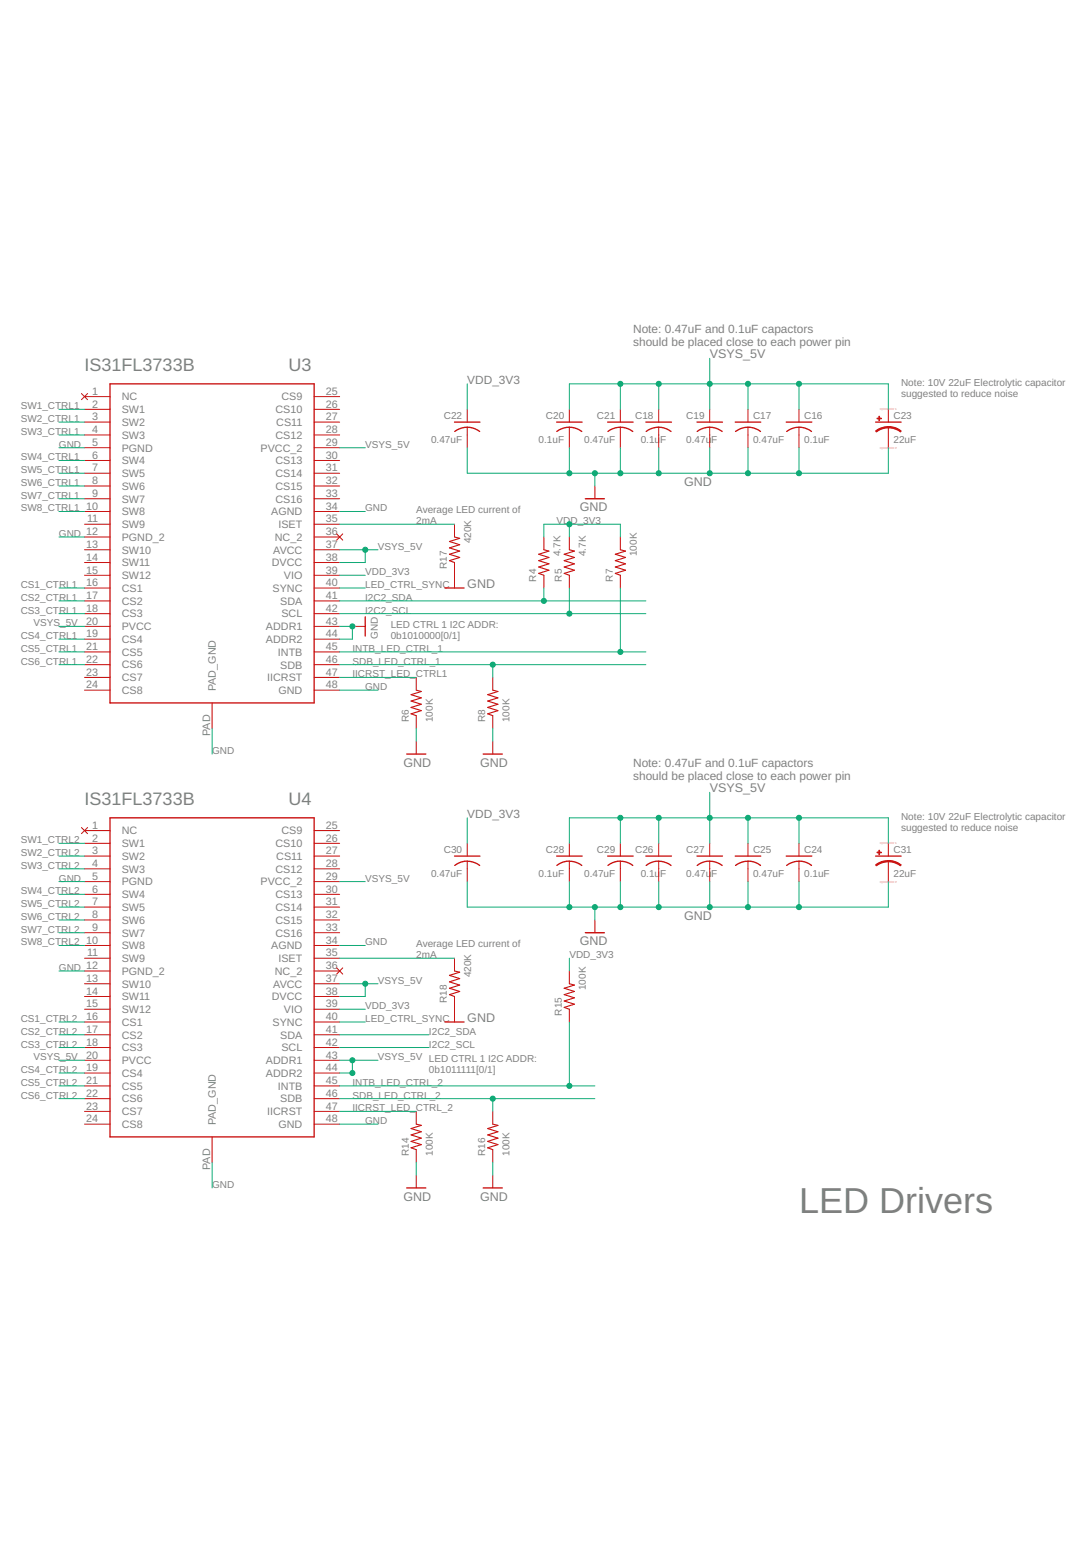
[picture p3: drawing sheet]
<svg xmlns="http://www.w3.org/2000/svg" width="210mm" height="297mm" viewBox="0 0 210 297" stroke-linecap="round" stroke-linejoin="round" font-family="sans-serif">
<g fill="none" stroke="#c90d0c" stroke-width=".25">
<path d="M21.2 73.9h39.3v61.4h-39.3zM87.5 81.3h4.9M90 82.2l-1 .2-1.4 .7M90 82.3l1 .1 1.4 .7M107.2 81.3h4.9M109.6 82.2l-1 .2-1.4 .7M109.6 82.3l1.1 .1 1.3 .7M112.7 96h3.7M117 81.3h4.9M119.5 82.2l-1.1 .2-1.3 .7M119.5 82.3l1 .1 1.4 .7M124.4 81.3h4.9"/>
<path d="M126.9 82.2l-1.1 .2-1.4 .7M126.9 82.3l.9 .1 1.4 .7M134.2 81.3h4.9M136.7 82.2l-1.1 .2-1.3 .7M136.7 82.3l1 .1 1.4 .7M141.6 81.3h4.9M144 82.2l1.1 .2 1.4 .7M144 82.3l-1 .1-1.4 .7M151.4 81.3h4.9M153.9 82.2l1 .2 1.4 .7M153.9 82.3l-1 .1-1.4 .7M168.6 81.3h4.9"/>
<path d="M70.3 118.7v3.7M85.7 113.2h3.7M21.2 157.4h39.3v61.5h-39.3zM78.3 145.2h3.7M93 145.2h3.7M87.5 164.8h4.9M90 165.8l-1 .1-1.4 .7M90 165.8l1 .1 1.4 .7M107.2 164.8h4.9M109.6 165.8l-1 .1-1.4 .7M109.6 165.8l1.1 .1 1.3 .7M112.7 179.6h3.7"/>
<path d="M117 164.8h4.9M119.5 165.8l-1.1 .1-1.3 .7M119.5 165.8l1 .1 1.4 .7M124.4 164.8h4.9M126.9 165.8l-1.1 .1-1.4 .7M126.9 165.8l.9 .1 1.4 .7M134.2 164.8h4.9M136.7 165.8l-1.1 .1-1.3 .7M136.7 165.8l1 .1 1.4 .7M141.6 164.8h4.9M144 165.8l1.1 .1 1.4 .7M144 165.8l-1 .1-1.4 .7"/>
<path d="M151.4 164.8h4.9M153.9 165.8l1 .1 1.4 .7M153.9 165.8l-1 .1-1.4 .7M168.6 164.8h4.9M85.7 196.7h3.7M78.3 228.7h3.7M93 228.7h3.7"/>
</g>
<g fill="none" stroke="#c90d0c" stroke-width=".19">
<path d="M15.7 75.8l1.2 1.1M16.3 76.3h4.9M16.3 78.8h4.9M16.9 75.8l-1.2 1.1M60.5 76.3h4.9M60.5 78.8h4.9M90 78.8v2.5M109.6 78.8v2.5M119.5 78.8v2.5M126.9 78.8v2.5M136.7 78.8v2.5M144 78.8v2.5"/>
<path d="M153.9 78.8v2.5M171.1 78.8v2.5M16.3 81.3h4.9M16.3 83.7h4.9M16.3 86.2h4.9M16.3 88.6h4.9M16.3 91.1h4.9M16.3 93.6h4.9M16.3 96h4.9M16.3 98.5h4.9M60.5 81.3h4.9M60.5 83.7h4.9"/>
<path d="M60.5 86.2h4.9M60.5 88.6h4.9M60.5 91.1h4.9M60.5 93.6h4.9M60.5 96h4.9M60.5 98.5h4.9M90 82.3v3.9M109.6 82.3v3.9M114.6 93.6v2.4M119.5 82.3v3.9M126.9 82.3v3.9M136.7 82.3v3.9"/>
<path d="M144 82.3v3.9M153.9 82.3v3.9M171.1 82.3v3.9M16.3 100.9h4.9M16.3 103.4h4.9M16.3 105.8h4.9M16.3 108.3h4.9M16.3 110.7h4.9M16.3 113.2h4.9M16.3 115.7h4.9M16.3 118.1h4.9M60.5 100.9h4.9"/>
<path d="M60.5 103.4h4.9M60.5 105.8h4.9M60.5 108.3h4.9M60.5 110.7h4.9M60.5 113.2h4.9M60.5 115.7h4.9M60.5 118.1h4.9M64.8 102.8l1.2 1.2M66 102.8l-1.2 1.2M87.5 100.9v2.5M87.5 108.3v4.9M104.7 103.4v2.4"/>
<path d="M104.7 110.7v2.5M109.6 103.4v2.4M109.6 110.7v2.5M119.5 103.4v2.4M119.5 110.7v2.5M16.3 120.6h4.9M16.3 123h4.9M16.3 125.5h4.9M16.3 128h4.9M16.3 130.4h4.9M16.3 132.9h4.9M40.9 135.3v4.9"/>
<path d="M60.5 120.6h4.9M60.5 123h4.9M60.5 125.5h4.9M60.5 128h4.9M60.5 130.4h4.9M60.5 132.9h4.9M67.9 120.6h2.4M80.2 130.4v2.5M80.2 137.8v2.4M94.9 130.4v2.5M94.9 137.8v2.4M15.7 159.3l1.2 1.2"/>
<path d="M16.3 159.9h4.9M16.9 159.3l-1.2 1.2M60.5 159.9h4.9M80.2 142.7v2.5M94.9 142.7v2.5M16.3 162.3h4.9M16.3 164.8h4.9M16.3 167.3h4.9M16.3 169.7h4.9M16.3 172.2h4.9M16.3 174.6h4.9M16.3 177.1h4.9"/>
<path d="M16.3 179.6h4.9M60.5 162.3h4.9M60.5 164.8h4.9M60.5 167.3h4.9M60.5 169.7h4.9M60.5 172.2h4.9M60.5 174.6h4.9M60.5 177.1h4.9M60.5 179.6h4.9M90 162.3v2.5M90 165.8v3.9M109.6 162.3v2.5"/>
<path d="M109.6 165.8v3.9M114.6 177.1v2.5M119.5 162.3v2.5M119.5 165.8v3.9M126.9 162.3v2.5M126.9 165.8v3.9M136.7 162.3v2.5M136.7 165.8v3.9M144 162.3v2.5M144 165.8v3.9M153.9 162.3v2.5M153.9 165.8v3.9"/>
<path d="M171.1 162.3v2.5M171.1 165.8v3.9M16.3 182h4.9M16.3 184.5h4.9M16.3 186.9h4.9M16.3 189.4h4.9M16.3 191.8h4.9M16.3 194.3h4.9M16.3 196.7h4.9M16.3 199.2h4.9M60.5 182h4.9M60.5 184.5h4.9"/>
<path d="M60.5 186.9h4.9M60.5 189.4h4.9M60.5 191.8h4.9M60.5 194.3h4.9M60.5 196.7h4.9M60.5 199.2h4.9M64.8 186.3l1.2 1.2M66 186.3l-1.2 1.2M87.5 184.5v2.4M87.5 191.8v4.9M109.6 186.9v2.5M109.6 194.3v2.4"/>
<path d="M16.3 201.7h4.9M16.3 204.1h4.9M16.3 206.6h4.9M16.3 209h4.9M16.3 211.5h4.9M16.3 214h4.9M16.3 216.4h4.9M40.9 218.9v4.9M60.5 201.7h4.9M60.5 204.1h4.9M60.5 206.6h4.9M60.5 209h4.9"/>
<path d="M60.5 211.5h4.9M60.5 214h4.9M60.5 216.4h4.9M80.2 214v2.4M94.9 214v2.4M80.2 221.3v2.5M80.2 226.2v2.5M94.9 221.3v2.5M94.9 226.2v2.5"/>
</g>
<path d="M87.5 103.4l1 .2-1.9 .6 1.9 .7-1.9 .6 1.9 .6-1.9 .6 1.9 .6-1.9 .6 .9 .4M104.7 105.8l1 .3-2 .6 2 .6-2 .6 2 .6-2 .7 2 .6-2 .6 1 .3M109.6 105.8l1 .3-2 .6 2 .6-2 .6 2 .6-2 .7 2 .6-2 .6 1 .3M119.5 105.8l1 .3-2 .6 2 .6-2 .6 2 .6-2 .7 2 .6-2 .6 1 .3M80.2 132.9l.9 .2-1.9 .6 1.9 .6-1.9 .7 1.9 .6-1.9 .6 1.9 .6-1.9 .6 1 .4M94.9 132.9l1 .2-2 .6 2 .6-2 .7 2 .6-2 .6 2 .6-2 .6 1 .4M87.5 186.9l1 .3-1.9 .6 1.9 .6-1.9 .6 1.9 .6-1.9 .6 1.9 .7-1.9 .6 .9 .3M109.6 189.4l1 .2-2 .6 2 .7-2 .6 2 .6-2 .6 2 .6-2 .6 1 .4M80.2 216.4l.9 .2-1.9 .7 1.9 .6-1.9 .6 1.9 .6-1.9 .6 1.9 .6-1.9 .7 1 .3M94.9 216.4l1 .2-2 .7 2 .6-2 .6 2 .6-2 .6 2 .6-2 .7 1 .3" fill="none" stroke="#c90d0c" stroke-width=".21"/>
<g fill="#c90d0c" stroke="#c90d0c" stroke-width=".19">
<path d="M171.1 82.1l1.3 .2 1.1 .7-.1 .2-1.3-.7-1-.1z" fill-rule="evenodd"/>
<path d="M168.6 83l1.2-.7 1.3-.2v.3l-1.5 .3-.8 .5z" fill-rule="evenodd"/>
<path d="M171.1 165.7l1.3 .2 1.1 .6-.1 .2-1.3-.7-1-.1z" fill-rule="evenodd"/>
<path d="M168.6 166.5l1.2-.6 1.3-.2v.2l-1 .1-1.3 .7z" fill-rule="evenodd"/>
</g>
<g fill="#c90d0c" stroke="#c90d0c" stroke-width=".19">
<path d="M168.9 80.5h.8v.1h-.8z"/>
<path d="M169.2 80.1h.2v.9h-.2z"/>
<path d="M168.9 164h.8v.2h-.8z"/>
<path d="M169.2 163.7h.2v.8h-.2z"/>
</g>
<g fill="none" stroke="#0dab76" stroke-width=".19">
<path d="M11.3 78.8h5M90 73.9v4.9M109.6 78.8v-4.9h61.5v4.9M119.5 73.9v4.9M126.9 73.9v4.9M136.7 69v9.8M144 73.9v4.9M153.9 73.9v4.9M11.3 98.5h5M11.3 86.2h5M11.3 91.1h5M11.3 81.3h5"/>
<path d="M11.3 83.7h5M11.3 88.6h5M11.3 93.6h5M11.3 96h5M65.4 98.5h4.9M65.4 86.2h4.9M90 86.2v4.9h81.1v-4.9M109.6 86.2v4.9M114.6 91.1v2.5M119.5 86.2v4.9M126.9 86.2v4.9M136.7 86.2v4.9"/>
<path d="M144 86.2v4.9M153.9 86.2v4.9M11.3 103.4h5M11.3 115.7h5M11.3 113.2h5M11.3 118.1h5M65.4 105.8h7.4M65.4 100.9h22.1M65.4 110.7h4.9M65.4 115.7h59M65.4 113.2h4.9M65.4 118.1h59"/>
<path d="M70.3 105.8v2.5h-4.9M104.7 103.4v-2.5h14.8v2.5M104.7 113.2v2.5M109.6 100.9v2.5M109.6 113.2v4.9M119.5 113.2v12.3M11.3 120.6h5M11.3 123h5M11.3 125.5h5M11.3 128h5M65.4 132.9h7.4M65.4 120.6h2.5v2.4h-2.5"/>
<path d="M65.4 125.5h59M65.4 130.4h14.8M65.4 128h59M94.9 128v2.4M40.9 140.2v5M80.2 140.2v2.5M90 157.4v4.9M94.9 140.2v2.5M119.5 157.4v4.9M126.9 157.4v4.9M136.7 152.5v9.8M144 157.4v4.9"/>
<path d="M153.9 157.4v4.9M11.3 169.7h5M11.3 174.6h5M11.3 162.3h5M11.3 164.8h5M11.3 167.3h5M11.3 172.2h5M11.3 177.1h5M11.3 179.6h5M65.4 169.7h4.9M90 169.7v4.9h81.1v-4.9M109.6 162.3v-4.9h61.5v4.9"/>
<path d="M109.6 169.7v4.9M114.6 174.6v2.5M119.5 169.7v4.9M126.9 169.7v4.9M136.7 169.7v4.9M144 169.7v4.9M153.9 169.7v4.9M11.3 182h5M11.3 186.9h5M11.3 199.2h5M11.3 196.7h5M65.4 182h4.9"/>
<path d="M65.4 189.4h7.4M65.4 194.3h4.9M65.4 199.2h17.2M65.4 196.7h4.9M65.4 184.5h22.1M70.3 189.4v2.4h-4.9M109.6 184.5v2.4M109.6 196.7v12.3M11.3 204.1h5M11.3 206.6h5M11.3 209h5M11.3 211.5h5"/>
<path d="M11.3 201.7h5M65.4 216.4h7.4M65.4 204.1h7.4M65.4 214h14.8M65.4 209h49.2M65.4 211.5h49.2M65.4 201.7h17.2M67.9 204.1v2.5h-2.5M94.9 211.5v2.5M40.9 223.8v4.9M80.2 223.8v2.4M94.9 223.8v2.4"/>
</g>
<g fill="#0dab76" stroke="#0dab76" stroke-width=".19">
<circle cx="109.6" cy="91.1" r=".49"/>
<circle cx="114.6" cy="91.1" r=".49"/>
<circle cx="119.5" cy="91.1" r=".49"/>
<circle cx="126.9" cy="91.1" r=".49"/>
<circle cx="136.7" cy="91.1" r=".49"/>
<circle cx="144" cy="91.1" r=".49"/>
<circle cx="153.9" cy="91.1" r=".49"/>
<circle cx="109.6" cy="174.6" r=".49"/>
<circle cx="114.6" cy="174.6" r=".49"/>
<circle cx="119.5" cy="174.6" r=".49"/>
<circle cx="126.9" cy="174.6" r=".49"/>
<circle cx="136.7" cy="174.6" r=".49"/>
<circle cx="153.9" cy="174.6" r=".49"/>
<circle cx="144" cy="174.6" r=".49"/>
<circle cx="67.9" cy="120.6" r=".49"/>
<circle cx="144" cy="73.9" r=".49"/>
<circle cx="136.7" cy="73.9" r=".49"/>
<circle cx="126.9" cy="73.9" r=".49"/>
<circle cx="119.5" cy="73.9" r=".49"/>
<circle cx="153.9" cy="73.9" r=".49"/>
<circle cx="70.3" cy="105.8" r=".49"/>
<circle cx="144" cy="157.4" r=".49"/>
<circle cx="136.7" cy="157.4" r=".49"/>
<circle cx="126.9" cy="157.4" r=".49"/>
<circle cx="119.5" cy="157.4" r=".49"/>
<circle cx="153.9" cy="157.4" r=".49"/>
<circle cx="70.3" cy="189.4" r=".49"/>
<circle cx="67.9" cy="206.6" r=".49"/>
<circle cx="67.9" cy="204.1" r=".49"/>
<circle cx="109.6" cy="100.9" r=".49"/>
<circle cx="119.5" cy="125.5" r=".49"/>
<circle cx="104.7" cy="115.7" r=".49"/>
<circle cx="94.9" cy="128" r=".49"/>
<circle cx="109.6" cy="209" r=".49"/>
<circle cx="94.9" cy="211.5" r=".49"/>
<circle cx="109.6" cy="118.1" r=".49"/>
</g>
<text font-size="6.9" fill="#808080" x="153.9" y="233.6">LED Drivers</text>
<g font-size="3.5" fill="#808080">
<text x="16.3" y="71.4">IS31FL3733B</text>
<text x="55.6" y="71.4">U3</text>
<text x="16.3" y="155">IS31FL3733B</text>
<text x="55.6" y="155">U4</text>
</g>
<g font-size="2.4" fill="#808080">
<text x="136.7" y="69">VSYS_5V</text>
<text x="131.8" y="93.6">GND</text>
<text x="111.7" y="98.5">GND</text>
<text x="90" y="113.2">GND</text>
<text x="77.7" y="147.6">GND</text>
<text x="92.4" y="147.6">GND</text>
<text x="136.7" y="152.5">VSYS_5V</text>
<text x="131.8" y="177.1">GND</text>
<text x="111.7" y="182">GND</text>
<text x="90" y="196.7">GND</text>
<text x="77.7" y="231.1">GND</text>
<text x="92.4" y="231.1">GND</text>
</g>
<g font-size="2.3" fill="#808080">
<text x="121.9" y="64.1">Note: 0.47uF and 0.1uF capactors</text>
<text x="121.9" y="66.5">should be placed close to each power pin</text>
<text x="90" y="73.9">VDD_3V3</text>
<text x="121.9" y="147.6">Note: 0.47uF and 0.1uF capactors</text>
<text x="121.9" y="150.1">should be placed close to each power pin</text>
<text x="90" y="157.4">VDD_3V3</text>
</g>
<g font-size="2.1" fill="#808080">
<text x="17.8" y="76">1</text>
<text x="23.4" y="77.1">NC</text>
<text x="54.2" y="77.1">CS9</text>
<text x="62.8" y="76">25</text>
<text x="17.8" y="78.5">2</text>
<text x="17.8" y="80.9">3</text>
<text x="17.8" y="83.4">4</text>
<text x="23.4" y="79.5">SW1</text>
<text x="23.4" y="82">SW2</text>
<text x="53.1" y="79.6">CS10</text>
<text x="53.2" y="82">CS11</text>
<text x="62.8" y="78.5">26</text>
<text x="62.8" y="80.9">27</text>
<text x="62.8" y="83.4">28</text>
<text x="17.8" y="85.8">5</text>
<text x="17.8" y="88.3">6</text>
<text x="23.4" y="84.5">SW3</text>
<text x="23.4" y="86.9">PGND</text>
<text x="23.4" y="89.4">SW4</text>
<text x="50.2" y="86.9">PVCC_2</text>
<text x="53.1" y="84.5">CS12</text>
<text x="53.1" y="89.4">CS13</text>
<text x="62.8" y="85.8">29</text>
<text x="62.8" y="88.3">30</text>
<text x="17.8" y="90.8">7</text>
<text x="17.8" y="93.2">8</text>
<text x="17.8" y="95.7">9</text>
<text x="23.4" y="91.8">SW5</text>
<text x="23.4" y="94.3">SW6</text>
<text x="53.1" y="91.8">CS14</text>
<text x="53.1" y="94.3">CS15</text>
<text x="62.8" y="90.8">31</text>
<text x="62.8" y="93.2">32</text>
<text x="62.8" y="95.7">33</text>
<text x="16.6" y="98.1">10</text>
<text x="16.8" y="100.6">11</text>
<text x="23.4" y="96.7">SW7</text>
<text x="23.4" y="99.2">SW8</text>
<text x="23.4" y="101.7">SW9</text>
<text x="52.2" y="99.2">AGND</text>
<text x="53.1" y="96.8">CS16</text>
<text x="53.6" y="101.7">ISET</text>
<text x="62.8" y="98.1">34</text>
<text x="62.8" y="100.6">35</text>
<text x="16.6" y="105.5">13</text>
<text x="16.6" y="108">14</text>
<text x="23.4" y="104.1">PGND_2</text>
<text x="23.4" y="106.6">SW10</text>
<text x="52.6" y="106.6">AVCC</text>
<text x="52.9" y="104.1">NC_2</text>
<text x="62.8" y="103">36</text>
<text x="62.8" y="105.5">37</text>
<text x="62.8" y="108">38</text>
<text x="16.6" y="110.4">15</text>
<text x="16.6" y="112.9">16</text>
<text x="23.4" y="109">SW11</text>
<text x="23.4" y="111.5">SW12</text>
<text x="23.4" y="113.9">CS1</text>
<text x="52.4" y="109">DVCC</text>
<text x="52.5" y="114">SYNC</text>
<text x="54.7" y="111.5">VIO</text>
<text x="62.8" y="110.4">39</text>
<text x="62.8" y="112.9">40</text>
<text x="16.6" y="115.3">17</text>
<text x="16.6" y="117.8">18</text>
<text x="23.4" y="116.4">CS2</text>
<text x="23.4" y="118.9">CS3</text>
<text x="54" y="116.4">SDA</text>
<text x="54.2" y="118.9">SCL</text>
<text x="62.8" y="115.3">41</text>
<text x="62.8" y="117.8">42</text>
<text x="16.6" y="120.2">20</text>
<text x="16.6" y="122.7">19</text>
<text x="16.6" y="125.2">21</text>
<text x="23.4" y="121.3">PVCC</text>
<text x="23.4" y="123.8">CS4</text>
<text x="51.2" y="121.3">ADDR1</text>
<text x="51.2" y="123.8">ADDR2</text>
<text x="62.8" y="120.2">43</text>
<text x="62.8" y="122.7">44</text>
<text x="62.8" y="125.2">45</text>
<text x="16.6" y="127.6">22</text>
<text x="16.6" y="130.1">23</text>
<text x="23.4" y="126.2">CS5</text>
<text x="23.4" y="128.7">CS6</text>
<text x="23.4" y="131.1">CS7</text>
<text x="51.4" y="131.2">IICRST</text>
<text x="53.5" y="126.2">INTB</text>
<text x="54" y="128.7">SDB</text>
<text x="62.8" y="127.6">46</text>
<text x="62.8" y="130.1">47</text>
<text x="16.6" y="132.5">24</text>
<text x="23.4" y="133.6">CS8</text>
<text x="41.6" y="133.1" transform="rotate(-90 41.6 133.1)">PAD_GND</text>
<text x="53.6" y="133.6">GND</text>
<text x="62.8" y="132.5">48</text>
<text x="40.5" y="141.7" transform="rotate(-90 40.5 141.7)">PAD</text>
<text x="17.8" y="159.5">1</text>
<text x="23.4" y="160.6">NC</text>
<text x="54.2" y="160.6">CS9</text>
<text x="62.8" y="159.5">25</text>
<text x="17.8" y="162">2</text>
<text x="17.8" y="164.5">3</text>
<text x="17.8" y="166.9">4</text>
<text x="23.4" y="163.1">SW1</text>
<text x="23.4" y="165.5">SW2</text>
<text x="53.1" y="163.1">CS10</text>
<text x="53.2" y="165.6">CS11</text>
<text x="62.8" y="162">26</text>
<text x="62.8" y="164.5">27</text>
<text x="62.8" y="166.9">28</text>
<text x="17.8" y="169.4">5</text>
<text x="17.8" y="171.8">6</text>
<text x="23.4" y="168">SW3</text>
<text x="23.4" y="170.5">PGND</text>
<text x="23.4" y="172.9">SW4</text>
<text x="50.2" y="170.5">PVCC_2</text>
<text x="53.1" y="168">CS12</text>
<text x="53.1" y="172.9">CS13</text>
<text x="62.8" y="169.4">29</text>
<text x="62.8" y="171.8">30</text>
<text x="17.8" y="174.3">7</text>
<text x="17.8" y="176.7">8</text>
<text x="17.8" y="179.2">9</text>
<text x="23.4" y="175.4">SW5</text>
<text x="23.4" y="177.8">SW6</text>
<text x="53.1" y="175.4">CS14</text>
<text x="53.1" y="177.8">CS15</text>
<text x="62.8" y="174.3">31</text>
<text x="62.8" y="176.7">32</text>
<text x="62.8" y="179.2">33</text>
<text x="16.6" y="181.7">10</text>
<text x="16.8" y="184.1">11</text>
<text x="23.4" y="180.3">SW7</text>
<text x="23.4" y="182.7">SW8</text>
<text x="23.4" y="185.2">SW9</text>
<text x="52.2" y="182.8">AGND</text>
<text x="53.1" y="180.3">CS16</text>
<text x="53.6" y="185.2">ISET</text>
<text x="62.8" y="181.7">34</text>
<text x="62.8" y="184.1">35</text>
<text x="16.6" y="189">13</text>
<text x="16.6" y="191.5">14</text>
<text x="23.4" y="187.7">PGND_2</text>
<text x="23.4" y="190.1">SW10</text>
<text x="52.6" y="190.1">AVCC</text>
<text x="52.9" y="187.7">NC_2</text>
<text x="62.8" y="186.6">36</text>
<text x="62.8" y="189">37</text>
<text x="62.8" y="191.5">38</text>
<text x="16.6" y="193.9">15</text>
<text x="16.6" y="196.4">16</text>
<text x="23.4" y="192.6">SW11</text>
<text x="23.4" y="195">SW12</text>
<text x="23.4" y="197.5">CS1</text>
<text x="52.4" y="192.6">DVCC</text>
<text x="52.5" y="197.5">SYNC</text>
<text x="54.7" y="195">VIO</text>
<text x="62.8" y="193.9">39</text>
<text x="62.8" y="196.4">40</text>
<text x="16.6" y="198.9">17</text>
<text x="16.6" y="201.3">18</text>
<text x="16.6" y="203.8">20</text>
<text x="23.4" y="199.9">CS2</text>
<text x="23.4" y="202.4">CS3</text>
<text x="54" y="199.9">SDA</text>
<text x="54.2" y="202.4">SCL</text>
<text x="62.8" y="198.9">41</text>
<text x="62.8" y="201.3">42</text>
<text x="62.8" y="203.8">43</text>
<text x="16.6" y="206.2">19</text>
<text x="16.6" y="208.7">21</text>
<text x="23.4" y="204.9">PVCC</text>
<text x="23.4" y="207.3">CS4</text>
<text x="23.4" y="209.8">CS5</text>
<text x="51.2" y="204.9">ADDR1</text>
<text x="51.2" y="207.3">ADDR2</text>
<text x="53.5" y="209.8">INTB</text>
<text x="62.8" y="206.2">44</text>
<text x="62.8" y="208.7">45</text>
<text x="16.6" y="211.1">22</text>
<text x="16.6" y="213.6">23</text>
<text x="23.4" y="212.2">CS6</text>
<text x="23.4" y="214.7">CS7</text>
<text x="51.4" y="214.7">IICRST</text>
<text x="54" y="212.2">SDB</text>
<text x="62.8" y="211.1">46</text>
<text x="62.8" y="213.6">47</text>
<text x="16.6" y="216.1">24</text>
<text x="23.4" y="217.1">CS8</text>
<text x="41.6" y="216.6" transform="rotate(-90 41.6 216.6)">PAD_GND</text>
<text x="53.6" y="217.1">GND</text>
<text x="62.8" y="216.1">48</text>
<text x="40.5" y="225.2" transform="rotate(-90 40.5 225.2)">PAD</text>
</g>
<g font-size="1.9" fill="#808080">
<text x="173.5" y="74.3">Note: 10V 22uF Electrolytic capacitor</text>
<text x="173.5" y="76.4">suggested to reduce noise</text>
<text x="4" y="78.8">SW1_CTRL1</text>
<text x="4" y="81.3">SW2_CTRL1</text>
<text x="4" y="83.7">SW3_CTRL1</text>
<text x="85.5" y="80.7">C22</text>
<text x="105.1" y="80.7">C20</text>
<text x="115" y="80.7">C21</text>
<text x="122.3" y="80.7">C18</text>
<text x="132.2" y="80.7">C19</text>
<text x="145" y="80.7">C17</text>
<text x="154.9" y="80.7">C16</text>
<text x="172.1" y="80.7">C23</text>
<text x="4" y="88.6">SW4_CTRL1</text>
<text x="11.4" y="86.2">GND</text>
<text x="70.3" y="86.2">VSYS_5V</text>
<text x="83" y="85.3">0.47uF</text>
<text x="103.7" y="85.3">0.1uF</text>
<text x="112.5" y="85.3">0.47uF</text>
<text x="123.4" y="85.3">0.1u</text>
<text x="127.1" y="85.3">F</text>
<text x="132.2" y="85.3">0.47u</text>
<text x="137" y="85.3">F</text>
<text x="145" y="85.3">0.47uF</text>
<text x="154.9" y="85.3">0.1uF</text>
<text x="172.1" y="85.3">22uF</text>
<text x="4" y="91.1">SW5_CTRL1</text>
<text x="4" y="93.6">SW6_CTRL1</text>
<text x="4" y="96">SW7_CTRL1</text>
<text x="4" y="98.5">SW8_CTRL1</text>
<text x="70.3" y="98.5">GND</text>
<text x="80.2" y="98.8">Average LED current of</text>
<text x="80.2" y="100.9">2mA</text>
<text x="107.2" y="100.9">VD</text>
<text x="109.9" y="100.9">D_3V3</text>
<text x="11.4" y="103.4">GND 12</text>
<text x="72.8" y="105.8">VSYS_5V</text>
<text x="90.7" y="104.6" transform="rotate(-90 90.7 104.6)">420K</text>
<text x="107.9" y="107.1" transform="rotate(-90 107.9 107.1)">4.7K</text>
<text x="112.8" y="107.1" transform="rotate(-90 112.8 107.1)">4.7K</text>
<text x="122.7" y="107.1" transform="rotate(-90 122.7 107.1)">100K</text>
<text x="4" y="113.2">CS1_CTRL1</text>
<text x="70.3" y="110.8">VDD_3V3</text>
<text x="70.3" y="113.2">LED_CTRL_SYNC</text>
<text x="86.1" y="109.5" transform="rotate(-90 86.1 109.5)">R17</text>
<text x="103.3" y="112" transform="rotate(-90 103.3 112)">R4</text>
<text x="108.2" y="112" transform="rotate(-90 108.2 112)">R5</text>
<text x="118" y="112" transform="rotate(-90 118 112)">R7</text>
<text x="4" y="115.7">CS2_CTRL1</text>
<text x="4" y="118.1">CS3_CTRL1</text>
<text x="70.3" y="115.7">I2C2_SDA</text>
<text x="70.3" y="118.1">I2C2_SCL</text>
<text x="4" y="123">CS4_CTRL1</text>
<text x="4" y="125.5">CS5_CTRL1</text>
<text x="6.4" y="120.6">VSYS_5V</text>
<text x="67.9" y="125.5">INTB_LED_CTRL_1</text>
<text x="72.8" y="123" transform="rotate(-90 72.8 123)">GND</text>
<text x="75.2" y="121">LED CTRL 1 I2C ADDR:</text>
<text x="75.2" y="123">0b1010000[0/1]</text>
<text x="4" y="128">CS6_CTRL1</text>
<text x="67.9" y="130.4">IICRST_LED_CTRL1</text>
<text x="67.9" y="128">SDB_LED_CTRL_1</text>
<text x="70.3" y="132.9">GND</text>
<text x="78.7" y="139" transform="rotate(-90 78.7 139)">R6</text>
<text x="83.4" y="139" transform="rotate(-90 83.4 139)">100K</text>
<text x="93.4" y="139" transform="rotate(-90 93.4 139)">R8</text>
<text x="98.1" y="139" transform="rotate(-90 98.1 139)">100K</text>
<text x="40.8" y="145.2">GND</text>
<text x="173.5" y="157.8">Note: 10V 22uF Electrolytic capacitor</text>
<text x="173.5" y="159.9">suggested to reduce noise</text>
<text x="4" y="162.3">SW1_CTRL2</text>
<text x="4" y="164.8">SW2_CTRL2</text>
<text x="4" y="167.3">SW3_CTRL2</text>
<text x="85.5" y="164.2">C30</text>
<text x="105.1" y="164.2">C28</text>
<text x="115" y="164.2">C29</text>
<text x="122.3" y="164.2">C26</text>
<text x="132.2" y="164.2">C27</text>
<text x="145" y="164.2">C25</text>
<text x="154.9" y="164.2">C24</text>
<text x="172.1" y="164.2">C31</text>
<text x="4" y="172.2">SW4_CTRL2</text>
<text x="11.4" y="169.7">GND</text>
<text x="70.3" y="169.7">VSYS_5V</text>
<text x="83" y="168.9">0.47uF</text>
<text x="103.7" y="168.9">0.1uF</text>
<text x="112.5" y="168.9">0.47uF</text>
<text x="123.4" y="168.9">0.1u</text>
<text x="127.1" y="168.9">F</text>
<text x="132.2" y="168.9">0.47u</text>
<text x="137" y="168.9">F</text>
<text x="145" y="168.9">0.47uF</text>
<text x="154.9" y="168.9">0.1uF</text>
<text x="172.1" y="168.9">22uF</text>
<text x="4" y="174.6">SW5_CTRL2</text>
<text x="4" y="177.1">SW6_CTRL2</text>
<text x="4" y="179.5">SW7_CTRL2</text>
<text x="4" y="182">SW8_CTRL2</text>
<text x="70.3" y="182">GND</text>
<text x="80.2" y="182.4">Average LED current of</text>
<text x="80.2" y="184.5">2mA</text>
<text x="109.6" y="184.5">VDD_3V3</text>
<text x="11.4" y="186.9">GND 12</text>
<text x="72.8" y="189.4">VSYS_5V</text>
<text x="90.7" y="188.1" transform="rotate(-90 90.7 188.1)">420K</text>
<text x="112.8" y="190.6" transform="rotate(-90 112.8 190.6)">100K</text>
<text x="4" y="196.7">CS1_CTRL2</text>
<text x="70.3" y="194.3">VDD_3V3</text>
<text x="70.3" y="196.7">LED_CTRL_SYNC</text>
<text x="86.1" y="193.1" transform="rotate(-90 86.1 193.1)">R18</text>
<text x="108.2" y="195.5" transform="rotate(-90 108.2 195.5)">R15</text>
<text x="4" y="199.2">CS2_CTRL2</text>
<text x="4" y="201.7">CS3_CTRL2</text>
<text x="82.6" y="199.2">I2C2_SDA</text>
<text x="82.6" y="201.7">I2C2_SCL</text>
<text x="4" y="206.6">CS4_CTRL2</text>
<text x="4" y="209">CS5_CTRL2</text>
<text x="6.4" y="204.1">VSYS_5V</text>
<text x="67.9" y="209">INTB_LED_CTRL_2</text>
<text x="72.8" y="204.1">VSYS_5V LED CTRL 1 I2C ADDR:</text>
<text x="82.6" y="206.6">0b1011111[0/1]</text>
<text x="4" y="211.5">CS6_CTRL2</text>
<text x="67.9" y="213.9">IICRST_LED_CTRL_2</text>
<text x="67.9" y="211.5">SDB_LED_CTRL_2</text>
<text x="70.3" y="216.4">GND</text>
<text x="78.7" y="222.5" transform="rotate(-90 78.7 222.5)">R14</text>
<text x="83.4" y="222.5" transform="rotate(-90 83.4 222.5)">100K</text>
<text x="93.4" y="222.5" transform="rotate(-90 93.4 222.5)">R16</text>
<text x="98.1" y="222.5" transform="rotate(-90 98.1 222.5)">100K</text>
<text x="40.8" y="228.7">GND</text>
</g>
<g font-size=".6" fill="#ffba08">
<text x="169.5" y="79">SpiceOrder 1</text>
<text x="169.5" y="86.4">SpiceOrder 2</text>
<text x="169.5" y="162.5">SpiceOrder 1</text>
<text x="169.5" y="169.9">SpiceOrder 2</text>
</g>
</svg>
